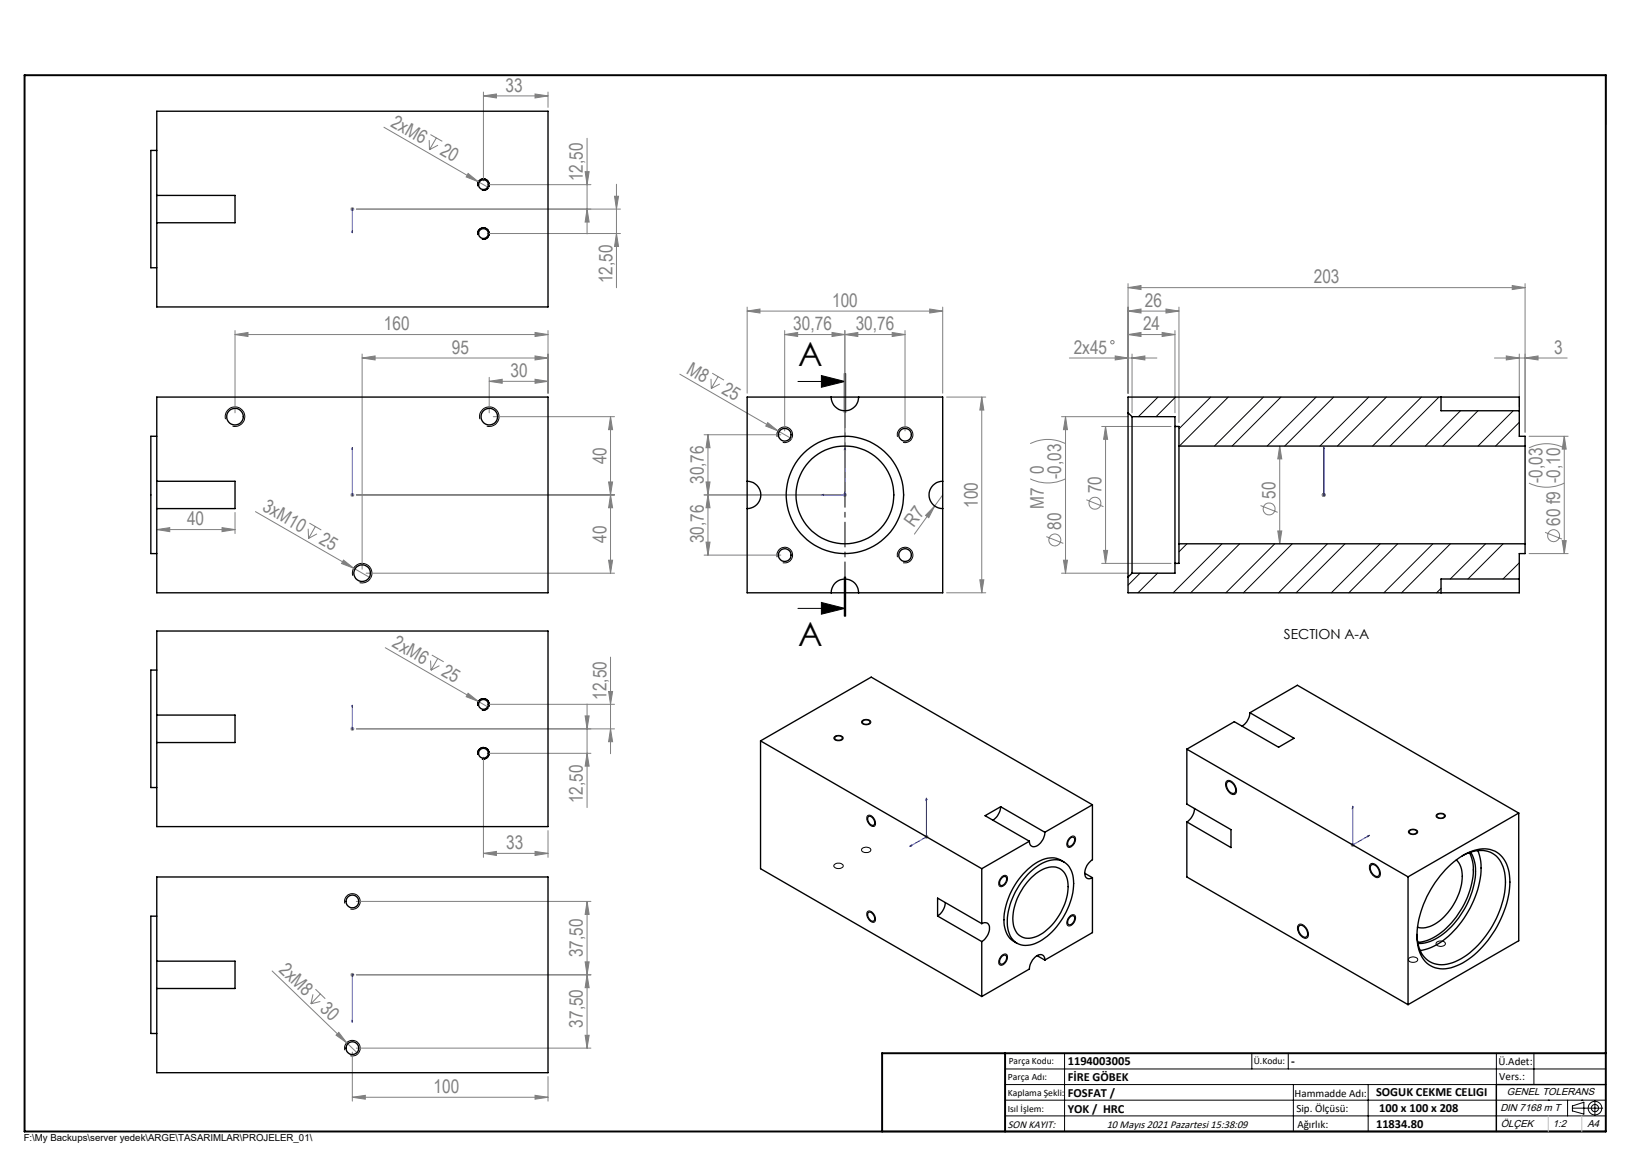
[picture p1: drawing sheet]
<svg xmlns="http://www.w3.org/2000/svg" width="420mm" height="297mm" viewBox="0 0 420 297" stroke-linecap="round" stroke-linejoin="round" font-family="sans-serif">
<g fill="none" stroke="#808080" stroke-width=".26">
<path d="M98.1 32.5l24.2 14M109.7 35.8l.1 2.5M110 34.4l3.1 1.7M111.5 35.2l-1.7 3.1M112 37.1l-2.2 1.2M123.6 24.5l3.3-.5v1zM123.6 23.5v22.7M123.6 24.5h16.5M136.8 24l3.3 .5-3.3 .5zM140.1 23.5v3.9M150.1 35.3v24.5M89.6 53.4h1"/>
<path d="M89.7 53.1l.7 .7M90.1 52.9v1M90.4 53.1l-.7 .7M119.7 44.3l2.6 2.2-3.1-1.3zM122.3 46.5l2.6 1.4M124.6 59.7h34M124.6 47.2h26.5M149.6 43.9h1l-.5 3.3zM150.1 53.4l.5 3.4h-1zM157.1 50.2h1l-.5 3.2zM157.6 59.7l.5 3.3h-1zM157.6 47.1v26.5"/>
<path d="M158.6 53.4h-67.5M191 79.5l3.3-.5v1zM191 79.5h50M191 78.5v22M237.7 79l3.3 .5-3.3 .5zM241 78.5v22M288.4 79.5l3.3-.5v1zM288.4 73.5l3.3-.5v1zM288.4 72.5v28M288.4 79.5h13M288.4 73.5h101.5M298.1 79l3.3 .5-3.3 .5z"/>
<path d="M301.4 78.5v29.5M386.6 73l3.3 .5-3.3 .5zM389.9 72.5v38M60.1 85.5l3.3-.5v1zM60.1 84.5v21M60.1 85.5h80M92.6 91.5l3.3-.5v1zM92.6 90.5v55M92.6 91.5h47.5M125.1 97.5l3.3-.6v1.1zM125.1 96.4v9.1M125.1 97.5h15"/>
<path d="M136.8 96.9l3.3 .6-3.3 .5zM136.8 91l3.3 .5-3.3 .5zM136.8 85l3.3 .5-3.3 .5zM140.1 84.5v16M173.8 95.6l25.1 14.5M181.8 96.8v2.5M182.1 95.4l3 1.8M183.6 96.3l-1.8 3M184 98.1l-2.2 1.2M200.6 85.5l3.3-.5v1zM200.6 85.5h30.8M200.6 84.5v25.6"/>
<path d="M212.7 85l3.3 .5-3.3 .5zM216 85.5l3.3-.5v1zM216 84.5v41M228.1 85l3.3 .5-3.3 .5zM231.4 84.5v25.6M273.4 91.5h22.3M285.1 91l3.3 .5-3.3 .5zM288.4 85.5l3.3-.5v1zM288.4 85.5h12M289.4 91.5l3.3-.5v1zM289.4 90.5v15M297.1 85l3.3 .5-3.3 .5z"/>
<path d="M300.4 84.5v21M382 91.5h18.6M385.1 91l3.3 .5-3.3 .5zM388.4 90.5v13.5M389.9 91.5l3.3-.5v1zM126.1 106.5h31M156.1 106.5l.5 3.3h-1zM156.1 106.5v40M180 111.1h19.6M181 111.1l.5 3.3h-1zM181 111.1v30.8M196.3 108l2.6 2.1-3.1-1.2z"/>
<path d="M198.9 110.1l3.5 2M242 101.5h10M251 101.5l.5 3.3h-1zM251 101.5v50M263.3 113.4a10.2 10.2 0 0 1 9.1 0M271.4 106.5h17M272.4 106.5l.5 3.3h-1zM272.4 106.5v40M281.6 109h17.8M282.6 109l.5 3.3h-1zM282.6 109v35M327.1 114l.6 3.3h-1.1z"/>
<path d="M327.1 114v25M390.8 114.5a10.2 10.2 0 0 1 9.1 0M390.9 111.5h10M399.9 111.5l.5 3.3h-1.1zM399.9 111.5v30M40.1 135.4l3.3-.5v1zM40.1 135.4h20M56.8 134.9l3.3 .5-3.3 .5zM60.1 131v5.4M65.3 130.8l29.5 16.9M78.8 135.1l.1 2.5M79.1 133.7l3 1.8"/>
<path d="M80.6 134.6l-1.7 3M81 136.5l-2.1 1.1M89.6 126.5h1M89.7 126.1l.7 .8M90.1 126v1M90.4 126.1l-.7 .8M91.1 126.5h66M155.6 123.2h1l-.5 3.3zM156.1 126.5l.5 3.3h-1zM180 126.5h35M180.5 123.2h1l-.5 3.3zM180.5 138.6h1l-.5 3.3z"/>
<path d="M181 126.5l.5 3.3h-1zM215.5 126.5h1M215.6 126.1l.7 .8M216 126v1M216.3 126.1l-.7 .8M238.9 129.3l-1.5 3-.8-.6zM238.9 129.3l-5.1 7.2M241 126.5l-2.1 2.8M263.3 122.4a10.2 10.2 0 0 0 9.1 0M267.5 137.2l4.3 1.7M277.7 127.7l4.4 1.8M322.2 129.2l4.4 1.7"/>
<path d="M326.6 135.7h1.1l-.6 3.3zM337.9 126.5h1M338 126.1l.7 .8M338.4 126v1M338.7 126.1l-.7 .8M390.8 123.5a10.2 10.2 0 0 0 9.1 0M395 136.1l4.3 1.7M399.3 138.2h1.1l-.5 3.3zM87.8 143.2l2.6 2-3.1-1.2zM93.6 146.5h63.5M155.6 143.2h1l-.5 3.3zM180 141.9h19.6"/>
<path d="M242 151.5h10M250.5 148.2h1l-.5 3.3zM271.4 146.5h17M271.9 143.2h1l-.5 3.3zM281.6 144h17.8M282.1 140.7h1l-.5 3.3zM390.9 141.5h10M98.5 165.6l23.8 13.7M110.1 168.8l.1 2.5M110.4 167.4l3 1.8M111.9 168.3l-1.7 3M112.3 170.1l-2.1 1.2"/>
<path d="M119.7 177.2l2.6 2.1-3.1-1.2zM122.3 179.3l2.6 1.5M150.1 179.9v26.5M155.6 176.7h1l-.5 3.3zM156.1 168v24.6M89.6 186.3h1M89.7 185.9l.7 .8M90.1 185.8v1M90.4 185.9l-.7 .8M123.6 193.5v25.6M124.6 180h32.5M124.6 192.5h26.5"/>
<path d="M149.6 183h1l-.5 3.3zM150.1 192.5l.5 3.3h-1zM156.1 186.3l.5 3.3h-1zM157.1 186.3h-66M123.6 218.1l3.3-.5v1zM123.6 218.1h16.5M136.8 217.6l3.3 .5-3.3 .5zM140.1 212.3v6.8M236.3 213.9h1M236.5 213.5l.7 .7M236.8 213.4v1M237.2 213.5l-.7 .7"/>
<path d="M345.3 216h1M345.4 215.6l.7 .7M345.8 215.5v1M346.1 215.6l-.7 .7M91.1 230.4h60M150.1 230.4l.5 3.3h-1zM150.1 230.4v37.5M69.6 248.2l19 18.3M80 254.1l-.5 2.5M80.6 252.8l2.5 2.5M81.9 256l-2.4 .6M81.9 254l-2.4 2.6"/>
<path d="M89.6 249.2h1M89.7 248.8l.7 .7M90.1 248.7v1M90.4 248.8l-.7 .7M91.1 249.2h60M149.6 245.8h1l-.5 3.4zM150.1 249.2l.5 3.2h-1zM85.9 264.6l.7-.7 2 2.6zM88.6 266.5l2.9 2.8M90.1 268.9v12.5M91.1 267.9h60M136.8 280l3.3 .5-3.3 .4z"/>
<path d="M140.1 275.2v6.2M149.6 264.6h1l-.5 3.3zM90.1 280.5l3.3-.5v.9zM90.1 280.5h50"/>
<circle cx="284.4" cy="87.5" r=".44"/>
<circle cx="269.6" cy="138" r="1.53"/>
<circle cx="279.9" cy="128.6" r="1.53"/>
<circle cx="324.4" cy="130.1" r="1.53"/>
<circle cx="397.1" cy="136.9" r="1.53"/>
</g>
<g fill="none" stroke="#000" stroke-width=".26">
<path d="M350.2 19.2h60.3v12.6M122.1 47.6a1.5 1.5 0 0 1 1.3-1.9 1.5 1.5 0 0 1 1.7 1.6 1.5 1.5 0 0 1-1.9 1.3M122.1 60.1a1.49 1.49 0 0 1 1.3-1.9 1.49 1.49 0 0 1 1.6 1.6 1.49 1.49 0 0 1-1.8 1.3M204 97.5h12M210 96l6 1.5-6 1.5zM215.8 95.5v10M216 95.5v10M216.2 95.5v10M57.6 107.1a2.5 2.5 0 0 1 2.2-3.1 2.5 2.5 0 0 1 2.7 2.7 2.5 2.5 0 0 1-3.1 2.2M122.7 107.1a2.5 2.5 0 0 1 2.2-3.1 2.5 2.5 0 0 1 2.7 2.7 2.5 2.5 0 0 1-3.2 2.2M198.7 111.7a2 2 0 0 1 1.7-2.6 2 2 0 0 1 2.2 2.2 2 2 0 0 1-2.5 1.8M229.4 111.7a1.99 1.99 0 0 1 1.8-2.5 1.99 1.99 0 0 1 2.2 2.1 1.99 1.99 0 0 1-2.5 1.8"/>
<path d="M90.2 147.1a2.49 2.49 0 0 1 2.2-3.1 2.49 2.49 0 0 1 2.7 2.7 2.49 2.49 0 0 1-3.2 2.2M198.7 142.4a2 2 0 0 1 1.7-2.5 2 2 0 0 1 2.2 2.2 2 2 0 0 1-2.5 1.7M204 155.5h12M210 154l6 1.5-6 1.5zM215.8 147.5v10M216 147.5v10M216.2 147.5v10zM229.4 142.4a1.99 1.99 0 0 1 1.8-2.5 1.99 1.99 0 0 1 2.2 2.2 1.99 1.99 0 0 1-2.5 1.7M122.1 180.4a1.49 1.49 0 0 1 1.3-1.9 1.49 1.49 0 0 1 1.6 1.7 1.49 1.49 0 0 1-1.8 1.3M122.1 192.9a1.5 1.5 0 0 1 1.3-1.9 1.5 1.5 0 0 1 1.7 1.7 1.5 1.5 0 0 1-1.9 1.3M213.3 188.4a1.45 1.45 0 0 1 2.2 .3 1.36 1.36 0 0 1-2.4-.1zM220.3 184.3a1.49 1.49 0 0 1 2.3 .3 1.37 1.37 0 0 1-2.4 0z"/>
<path d="M313.4 199.8a1.34 1.34 0 0 1 2.2 .7 1.93 1.93 0 0 1 .1 2.5 2.42 2.42 0 0 1-2.4-2.6zM220.3 217a1.49 1.49 0 0 1 2.3 .2 1.41 1.41 0 0 1-2.4 0zM221.7 208.6a1.36 1.36 0 0 1 2 1.1v.1a.83 .83 0 0 1 .1 1 .83 .83 0 0 1-1 .4 2.13 2.13 0 0 1-1.1-2.6zM273.4 214.1a.83 .83 0 0 1 1.2-.4 .83 .83 0 0 1 .3 1.2 1.79 1.79 0 0 1-1.9 1.6 1.8 1.8 0 0 1 .4-2.4zM360.2 212.3a1.46 1.46 0 0 1 2.2 .3 1.31 1.31 0 0 1-1.2 .7 1.31 1.31 0 0 1-1.2-.8zM367.2 208.3a1.51 1.51 0 0 1 2.3 .2 1.34 1.34 0 0 1-1.2 .7 1.34 1.34 0 0 1-1.2-.7zM88.2 230.9a1.99 1.99 0 0 1 1.7-2.5 1.99 1.99 0 0 1 2.2 2.2 1.99 1.99 0 0 1-2.5 1.7M213.3 221a1.37 1.37 0 0 1 2.2 .4 1.38 1.38 0 0 1-2.4-.2zM221.7 233a1.36 1.36 0 0 1 2 1.1v.2a.83 .83 0 0 1 .1 1 .83 .83 0 0 1-1 .4 2.13 2.13 0 0 1-1.1-2.7zM256.2 224a.82 .82 0 0 1 1.1-.1 .82 .82 0 0 1 .2 1.1 1.67 1.67 0 0 1-1.9 1.5 1.89 1.89 0 0 1 .6-2.5zM273.4 234.2a.87 .87 0 0 1 1.3-.3 .87 .87 0 0 1 .1 1.3 1.58 1.58 0 0 1-1.9 1.4 1.91 1.91 0 0 1 .5-2.4zM332 236.3a2.1 2.1 0 0 1 2.4 2 .97 .97 0 0 1-.1 1.3 .97 .97 0 0 1-1.3 0 2.49 2.49 0 0 1-1-3.3z"/>
<path d="M350.4 220.8a2.08 2.08 0 0 1 2.4 1.8 1.05 1.05 0 0 1 .1 1.2 1.05 1.05 0 0 1-1.1 .5 2.62 2.62 0 0 1-1.5-3.4zM255.9 244.4l.1-.1a.84 .84 0 0 1 1.2-.4 .84 .84 0 0 1 .3 1.2 1.61 1.61 0 0 1-1.9 1.5 1.72 1.72 0 0 1 .3-2.2zM360.2 244.9a1.46 1.46 0 0 1 2.2 .4 1.37 1.37 0 0 1-2.4 0zM367.2 240.8a1.49 1.49 0 0 1 2.3 .4 1.34 1.34 0 0 1-1.2 .7 1.34 1.34 0 0 1-1.2-.8zM88.2 268.4a1.99 1.99 0 0 1 1.7-2.5 1.99 1.99 0 0 1 2.2 2.2 1.99 1.99 0 0 1-2.5 1.7M256.9 273.2h153.6M256.9 277.2h153.6M272.1 269.2v20M320 269.2v4M329.3 269.2v4M330.6 277.2v12M349.7 277.2v12"/>
<path d="M382.5 269.2v20M392.1 269.2v8M256.9 281.2h153.6M256.9 285.2h153.6M395.8 281.2h.1M400.7 281.2v4M402 283.2h7.7M402 282.7l2.9-1v3.1l-2.9-.9zM404.4 281.2h.1M407.7 281.3v3.8"/>
<circle cx="407.7" cy="283.2" r=".93"/>
<circle cx="407.7" cy="283.2" r="1.74"/>
</g>
<g fill="none" stroke="#00f" stroke-width=".26">
<path d="M90.1 59.5v-.6v.6M90.1 53.3v.3zM90.1 53.4h.1M90.1 53.4v6.1M90.1 114.4v.6v-.6M90.1 114.4v12.1M216 114.4l.1 .6h-.3zM216 114.4v12.1h-6.1M338.4 114.4v.6v-.6M338.4 114.4v12.1M90.1 126.4v.2zM90.1 126.5h.1"/>
<path d="M209.9 126.5l.6-.1v.2zM338.4 126.4v.2zM338.4 126.5h.1M90.1 180.2v.6v-.6M90.1 186.1v.3zM90.1 186.3h.1M90.1 180.2v6.1M232.6 216.4l.4-.4v.2zM236.8 204v9.9l-4.2 2.5M236.8 204l.2 .4-.3 .1zM345.8 206.1v9.9l4.3-2.5M345.8 206.1l.1 .4-.2 .1z"/>
<path d="M349.7 213.6l.4-.1-.4 .4zM90.1 249.2v12.1M90.1 249.2h.1M90.1 249v.3zM90.1 261.3v-.6v.6"/>
</g>
<path d="M216 95.5v62" fill="none" stroke="#000" stroke-width=".26" stroke-dasharray="6.3 1.3 1.3 1.3" stroke-dashoffset="2.7"/>
<path d="M410.5 277.2h-28v12M225.5 289.2h185" fill="none" stroke="#000" stroke-width=".35"/>
<path d="M6.3 19.2h404.2v270h-404.2zM256.9 269.2v20M410.5 269.2h-185v20" fill="none" stroke="#000" stroke-width=".5"/>
<path d="M392.1 281.2h.1M395.8 285.2v4M404.4 285.2v4" fill="none" stroke="#c0c0c0" stroke-width=".26"/>
<path d="M210 96l6 1.5-6 1.5zM210 154l6 1.5-6 1.5z" fill="#000"/>
<g fill="#00f">
<path d="M90.1 126.4v.2zM90.1 114.4v.6z"/>
<path d="M232.6 216.4l.4-.2v-.2zM236.8 204l-.1 .5 .3-.1z"/>
<path d="M338.4 126.4v.2zM338.4 114.4v.6zM338.4 126.4v.2zM338.4 114.4v.6z"/>
<path d="M90.1 58.9v.6zM90.1 53.3v.3z"/>
<path d="M209.9 126.5l.6 .1v-.2zM216 114.4l-.2 .6h.3z"/>
<path d="M90.1 180.2v.6zM90.1 186.1v.3z"/>
<path d="M349.7 213.6l.4-.1-.4 .4zM345.8 206.1l.1 .4-.2 .1zM90.1 249v.3zM90.1 260.7v.6z"/>
</g>
<g fill="#808080">
<path d="M85.9 264.6l.7-.7 2 2.6z"/>
<path d="M196.3 108l2.6 2.1-3.1-1.2z"/>
<path d="M119.7 177.2l2.6 2.1-3.1-1.2z"/>
<path d="M87.8 143.2l2.6 2-3.1-1.2z"/>
<path d="M119.7 44.3l2.6 2.2-3.1-1.3z"/>
<path d="M238.9 129.3l-1.5 3-.8-.6z"/>
<path d="M136.8 91l3.3 .5-3.3 .5zM92.6 91.5l3.3-.5v1zM136.8 85l3.3 .5-3.3 .5zM60.1 85.5l3.3-.5v1zM136.8 24l3.3 .5-3.3 .5zM123.6 24.5l3.3-.5v1zM212.7 85l3.3 .5-3.3 .5zM200.6 85.5l3.3-.5v1zM136.8 280l3.3 .5-3.3 .4zM90.1 280.5l3.3-.5v.9zM298.1 79l3.3 .5-3.3 .5zM288.4 79.5l3.3-.5v1zM386.6 73l3.3 .5-3.3 .5zM288.4 73.5l3.3-.5v1z"/>
<path d="M125.1 97.5l3.3-.6v1.1zM136.8 96.9l3.3 .6-3.3 .5zM40.1 135.4l3.3-.5v1zM56.8 134.9l3.3 .5-3.3 .5zM123.6 218.1l3.3-.5v1zM136.8 217.6l3.3 .5-3.3 .5zM216 85.5l3.3-.5v1zM228.1 85l3.3 .5-3.3 .5zM285.1 91l3.3 .5-3.3 .5zM289.4 91.5l3.3-.5v1zM288.4 85.5l3.3-.5v1zM297.1 85l3.3 .5-3.3 .5zM385.1 91l3.3 .5-3.3 .5zM389.9 91.5l3.3-.5v1z"/>
<path d="M155.6 123.2h1l-.5 3.3zM156.1 106.5l.5 3.3h-1zM155.6 143.2h1l-.5 3.3zM156.1 126.5l.5 3.3h-1zM156.1 186.3l.5 3.3h-1zM155.6 176.7h1l-.5 3.3zM157.6 59.7l.5 3.3h-1zM157.1 50.2h1l-.5 3.2zM180.5 123.2h1l-.5 3.3zM181 111.1l.5 3.3h-1zM282.1 140.7h1l-.5 3.3zM282.6 109l.5 3.3h-1z"/>
<path d="M149.6 245.8h1l-.5 3.4zM150.1 230.4l.5 3.3h-1z"/>
<path d="M149.6 183h1l-.5 3.3zM150.1 192.5l.5 3.3h-1zM149.6 43.9h1l-.5 3.3zM150.1 53.4l.5 3.4h-1zM251 101.5l.5 3.3h-1zM250.5 148.2h1l-.5 3.3zM181 126.5l.5 3.3h-1zM180.5 138.6h1l-.5 3.3zM150.1 249.2l.5 3.2h-1zM149.6 264.6h1l-.5 3.3zM272.4 106.5l.5 3.3h-1zM271.9 143.2h1l-.5 3.3zM327.1 114l.6 3.3h-1.1zM326.6 135.7h1.1l-.6 3.3zM399.9 111.5l.5 3.3h-1.1zM399.3 138.2h1.1l-.5 3.3z"/>
<path d="M191 79.5l3.3-.5v1zM237.7 79l3.3 .5-3.3 .5z"/>
</g>
<g fill="none" stroke="#000" stroke-width=".35">
<path d="M40.1 38.4h-1.5v30h1.5M40.1 49.9v7M40.1 49.9v-21.5h100v50.1h-100v-21.6M40.1 49.9h20v7h-20M40.1 111.5h-1.5v30h1.5M191 101.5h50v50h-50zM212.5 101.5a3.5 3.5 0 0 0 3.5 3.5 3.5 3.5 0 0 0 3.5-3.5M288.4 105.5v42M288.4 105.5l1 1M289.4 106.5v40M289.4 106.5h11v2.5M300.4 109v35"/>
<path d="M300.4 109h1v5M301.4 114v25M301.4 114h88.5M368.4 101.5v3.5h20M388.4 105v-3.5h-100v4M388.4 105v6.5h1.5v2.5M389.9 114v25M40.1 123v7M40.1 123v-21.5h100v50h-100v-21.5M40.1 123h20v7h-20M191 123a3.5 3.5 0 0 1 3.5 3.5 3.5 3.5 0 0 1-3.5 3.5M241 123a3.5 3.5 0 0 0-3.5 3.5 3.5 3.5 0 0 0 3.5 3.5"/>
<path d="M301.4 139v5h-1M301.4 139h88.5M389.9 139v2.5h-1.5v6.5M212.5 151.5a3.5 3.5 0 0 1 3.5-3.5 3.5 3.5 0 0 1 3.5 3.5M288.4 147.5v4h100v-3.5M289.4 146.5l-1 1M300.4 144v2.5h-11M388.4 148h-20v3.5M40.1 171.3h-1.5v30h1.5M40.1 182.8v7M40.1 182.8v-21.5h100v50h-100v-21.5M40.1 182.8h20v7h-20"/>
<path d="M194.4 189.4l56.6 32.6M194.4 189.4l28.3-16.3 56.6 32.6M194.4 189.4v32.6l56.6 32.7M213.5 188.3a1.21 1.21 0 0 1 1.8 .4 1.15 1.15 0 0 1-1.9 0zM220.6 184.3a1.1 1.1 0 0 1 1.8 .4 1.09 1.09 0 0 1-1.1 .5 1.09 1.09 0 0 1-.8-.8zM303.4 191.5v14l11.3 6.6v4.5l-11.3-6.5M303.4 191.5l56.5 32.6M313.7 200a1.04 1.04 0 0 1 1.6 .4 1.73 1.73 0 0 1 .2 2.4 2.09 2.09 0 0 1-1.8-2.8zM319.5 182.2a4.6 4.6 0 0 1-2 3.4M319.5 182.2l12.1-7 56.6 32.6M319.5 182.2l11.3 6.5-4 2.3-11.3-6.5-12.1 7M221.9 208.8a1.29 1.29 0 0 1 1.7 1.3 .7 .7 0 0 1-.5 .9 .7 .7 0 0 1-.9-.5l-.4-.8z"/>
<path d="M255.8 206.2a4.6 4.6 0 0 1-2 3.4M255.8 206.2l11.3 6.5M255.8 206.2l-4 2.3 11.3 6.5M263.1 215l-12.1 7M267.1 212.7a3.5 3.5 0 0 1-3.2 3.7l-.6-.5-.2-.9M273.5 214.3a.71 .71 0 0 1 1.1-.2 .71 .71 0 0 1 0 1.1 1.22 1.22 0 0 1-1.6 1 1.6 1.6 0 0 1 .5-1.9zM279.3 205.7v14a3.6 3.6 0 0 0-1.6 4.6l.7 .3 .9-.3M279.3 205.7l-12.2 7M303.4 210.1v14.1l56.5 32.6M305.4 206.7a4.4 4.4 0 0 1-2 3.4M360.4 212.3a1.1 1.1 0 0 1 1.8 .5 1.09 1.09 0 0 1-1.1 .4 1.09 1.09 0 0 1-.8-.7zM367.4 208.2a1.27 1.27 0 0 1 1.9 .3 1.14 1.14 0 0 1-2 0z"/>
<path d="M372.3 219.8a6.6 6.6 0 0 1 1.3 6.3 15.3 15.3 0 0 1-8 10.7l-1.7 .4-1.6-.2M373.8 218.8a7.4 7.4 0 0 1 8.7 0 9.9 9.9 0 0 1 2.2 8.4 24.8 24.8 0 0 1-11.9 18.2 7 7 0 0 1-8.2-.3 8.6 8.6 0 0 1-2.4-6.3M375.6 217.9a13.2 13.2 0 0 1-.1 10.5 20.2 20.2 0 0 1-10.5 11.9l-2.6 .5M376 217.8a11.9 11.9 0 0 1 .3 10 21.3 21.3 0 0 1-10 12.5l-2.1 .7-1.7 .2M377.8 217.4a16 16 0 0 1-.7 11.9 23.3 23.3 0 0 1-11.3 12.9l-2.8 .8M388.2 207.8l-28.3 16.3M388.2 207.8v32.6l-28.3 16.4M40.1 234.2h-1.5v30h1.5M221.9 233.3a1.36 1.36 0 0 1 1.7 1.5 .69 .69 0 0 1-.6 .7 .69 .69 0 0 1-.8-.6l-.4-.7zM239.7 234.1v-4.6l11.3 6.6M239.7 234.1l11.3 6.6M241.7 230.7a4.6 4.6 0 0 1-2 3.4"/>
<path d="M251 236.1a1.28 1.28 0 0 1 1.6-.1 1.28 1.28 0 0 1 .3 1.6 4.5 4.5 0 0 1-1.9 3.1M251 222v14.1M256.2 224.3a.7 .7 0 0 1 1-.2 .7 .7 0 0 1 0 1.1 1.22 1.22 0 0 1-1.5 1 1.57 1.57 0 0 1 .5-1.9zM263.3 223a9.1 9.1 0 0 1 7.4-3.2 5.1 5.1 0 0 1 3.7 5.3 18.1 18.1 0 0 1-9.9 16.1 4.7 4.7 0 0 1-6.9-3.9 17.7 17.7 0 0 1 5.7-14.3zM263.7 224.3a7.1 7.1 0 0 1 6.6-2.5 4.9 4.9 0 0 1 2.7 5.5 15.3 15.3 0 0 1-8.2 12.1 4 4 0 0 1-5.9-4 15.2 15.2 0 0 1 4.8-11.1zM272 220.3a5.9 5.9 0 0 0-7.3 .4 18.3 18.3 0 0 0-8 15.8 5.4 5.4 0 0 0 3.3 4.6M273.5 234.4a.7 .7 0 0 1 1.1-.2 .7 .7 0 0 1 0 1 1.22 1.22 0 0 1-1.6 1.1 1.57 1.57 0 0 1 .5-1.9zM277.3 223.2l2 1.1M279.3 224.3v14.1l-12.2 7M332.2 236.6a2.01 2.01 0 0 1 2.1 2.4 .79 .79 0 0 1-.7 .6 .79 .79 0 0 1-.8-.4 1.98 1.98 0 0 1-.6-2.6zM350.4 221.2a1.38 1.38 0 0 1 2.1 1.1 1.07 1.07 0 0 1-.6 1.7 2.29 2.29 0 0 1-1.5-2.8zM359.9 224.1v32.7"/>
<path d="M369.5 222.3a14.4 14.4 0 0 1 10.2-5.3 6.6 6.6 0 0 1 6.1 6 23.7 23.7 0 0 1-5.4 17.3 17.7 17.7 0 0 1-10.9 7.3 6.3 6.3 0 0 1-7-5.6 23.1 23.1 0 0 1 5-17.3zM40.1 245.7v7M40.1 245.7v-21.5h100v50h-100v-21.5M40.1 245.7h20v7h-20M251 240.7v14M256.2 244.4a.71 .71 0 0 1 1-.2 .71 .71 0 0 1 0 1.1 1.22 1.22 0 0 1-1.5 1 1.63 1.63 0 0 1 .5-1.9zM265.1 244.3l2 1.1M267.1 245.4a1.26 1.26 0 0 0-.8-1.4 1.26 1.26 0 0 0-1.5 .5 4.7 4.7 0 0 0-1.7 3.2l-12.1 7"/>
<circle cx="123.6" cy="59.7" r="1.24"/>
<circle cx="123.6" cy="47.2" r="1.25"/>
<circle cx="60.1" cy="106.5" r="2.13"/>
<circle cx="125.1" cy="106.5" r="2.13"/>
<circle cx="200.6" cy="111.1" r="1.63"/>
<circle cx="231.3" cy="111.1" r="1.63"/>
<circle cx="216" cy="126.5" r="12.5"/>
<circle cx="216" cy="126.5" r="15"/>
<circle cx="92.6" cy="146.5" r="2.11"/>
<circle cx="200.6" cy="141.9" r="1.63"/>
<circle cx="231.3" cy="141.9" r="1.63"/>
<circle cx="123.6" cy="180" r="1.24"/>
<circle cx="123.6" cy="192.5" r="1.24"/>
<circle cx="90.1" cy="230.4" r="1.63"/>
<circle cx="90.1" cy="267.9" r="1.63"/>
</g>
<g fill="none" stroke="#000" stroke-width=".26">
<path d="M296 101.5l-5 5M300.5 101.5l-5 5M309.5 101.5l-8.1 8.1M314 101.5l-12.5 12.5M323 101.5l-12.6 12.5M327.4 101.5l-12.4 12.5M336.4 101.5l-12.5 12.5M340.9 101.5l-12.5 12.5M349.9 101.5l-12.5 12.5M354.4 101.5l-12.5 12.5M363.4 101.5l-12.5 12.5M367.8 101.5l-12.4 12.5"/>
<path d="M373.3 105l-9 9M377.8 105l-9 9M386.8 105l-9 9M388.4 107.9l-6.1 6.1M303.4 139l-2 2M312.4 139l-12.5 12.5M316.9 139l-12.5 12.5M325.9 139l-12.5 12.5M330.3 139l-12.4 12.5M339.3 139l-12.5 12.5M343.8 139l-12.5 12.5M352.8 139l-12.5 12.5"/>
<path d="M357.3 139l-12.5 12.5M366.3 139l-12.5 12.5M370.8 139l-12.5 12.5M379.8 139l-9.1 9M384.2 139l-9 9M291.4 146.5l-3 3.1M295.9 146.5l-5 5M368.4 150.4l-1.2 1.1M388.4 143.9l-4.2 4.1"/>
</g>
<g font-size="8.5">
<text x="204" y="93.6">A</text>
<text x="204" y="165.1">A</text>
</g>
<g font-size="4.8" fill="#808080">
<text x="129.2" y="23.4">33</text>
<text x="99.6" y="32.1" transform="rotate(30 99.6 32.1)">2xM6</text>
<text x="112.2" y="39.4" transform="rotate(30 112.2 39.4)">20</text>
<text x="149" y="46.3" transform="rotate(-90 149 46.3)">12,50</text>
<text x="156.5" y="72.4" transform="rotate(-90 156.5 72.4)">12,50</text>
<text x="335.8" y="72.4">203</text>
<text x="212.7" y="78.4">100</text>
<text x="292.7" y="78.4">26</text>
<text x="98.2" y="84.4">160</text>
<text x="202.8" y="84.4">30,76</text>
<text x="218.8" y="84.4">30,76</text>
<text x="292.2" y="84.4">24</text>
<text x="115.5" y="90.4">95</text>
<text x="175.3" y="95.2" transform="rotate(30 175.3 95.2)">M8</text>
<text x="274.5" y="90.4">2x45</text>
<text x="397.3" y="90.4">3</text>
<text x="130.5" y="96.4">30</text>
<text x="184.3" y="100.4" transform="rotate(30 184.3 100.4)">25</text>
<text x="155" y="118.7" transform="rotate(-90 155 118.7)">40</text>
<text x="179.9" y="123.7" transform="rotate(-90 179.9 123.7)">30,76</text>
<text x="266.8" y="121" transform="rotate(-90 266.8 121)">0</text>
<text x="271.3" y="122.4" transform="rotate(-90 271.3 122.4)">-0,03</text>
<text x="394.3" y="123.5" transform="rotate(-90 394.3 123.5)">-0,03</text>
<text x="66.8" y="130.4" transform="rotate(30 66.8 130.4)">3xM10</text>
<text x="249.9" y="129.8" transform="rotate(-90 249.9 129.8)">100</text>
<text x="266.8" y="130" transform="rotate(-90 266.8 130)">M7</text>
<text x="281.6" y="126.1" transform="rotate(-90 281.6 126.1)">70</text>
<text x="326.1" y="127.5" transform="rotate(-90 326.1 127.5)">50</text>
<text x="47.8" y="134.3">40</text>
<text x="233.6" y="135.1" transform="rotate(-54 233.6 135.1)">R7</text>
<text x="271.3" y="135.5" transform="rotate(-90 271.3 135.5)">80</text>
<text x="398.8" y="134.4" transform="rotate(-90 398.8 134.4)">60 f9 -0,10</text>
<text x="81.3" y="138.7" transform="rotate(30 81.3 138.7)">25</text>
<text x="155" y="138.7" transform="rotate(-90 155 138.7)">40</text>
<text x="179.9" y="138.8" transform="rotate(-90 179.9 138.8)">30,76</text>
<text x="100" y="165.2" transform="rotate(30 100 165.2)">2xM6</text>
<text x="112.6" y="172.5" transform="rotate(30 112.6 172.5)">25</text>
<text x="155" y="178.9" transform="rotate(-90 155 178.9)">12,50</text>
<text x="149" y="205.3" transform="rotate(-90 149 205.3)">12,50</text>
<text x="129.4" y="217">33</text>
<text x="149" y="244.7" transform="rotate(-90 149 244.7)">37,50</text>
<text x="71.1" y="248.2" transform="rotate(44 71.1 248.2)">2xM8</text>
<text x="81.6" y="258.2" transform="rotate(44 81.6 258.2)">30</text>
<text x="149" y="262.6" transform="rotate(-90 149 262.6)">37,50</text>
<text x="110.8" y="279.4">100</text>
</g>
<text font-size="3.5" x="328.2" y="163.4">SECTION A-A</text>
<g font-size="3.2">
<text x="272.9" y="272.3">1194003005</text>
<text x="330" y="272.2">-</text>
<text x="272.9" y="280.3">FOSFAT /</text>
<text x="272.9" y="276.3">FİRE GÖBEK</text>
<text x="351.8" y="280">SOGUK CEKME CELIGI</text>
<text x="272.9" y="284.4">YOK / HRC</text>
<text x="352.6" y="284.3">100 x 100 x 208</text>
<text x="351.8" y="288.3">11834.80</text>
</g>
<g font-size="2.8">
<text x="383" y="272.2">Ü.Adet:</text>
<text x="330.9" y="280.3">Hammadde Adı:</text>
<text x="383.3" y="276">Vers.:</text>
<text x="331.4" y="284.3">Sip. Ölçüsü:</text>
<text x="257.6" y="288.3">SON KAYIT:</text>
<text x="282.9" y="288.3">10 Mayıs 2021 Pazartesi 15:38:09</text>
<text x="331.6" y="288.3">Ağırlık:</text>
</g>
<g font-size="2.6">
<text x="385.2" y="279.9">GENEL TOLERANS</text>
<text x="383.5" y="284">DIN 7168 m T</text>
<text x="383.6" y="288.1">ÖLÇEK</text>
<text x="396.9" y="288.1">1:2</text>
<text x="405.8" y="288.1">A4</text>
</g>
<g font-size="2.5">
<text x="257.9" y="272">Parça Kodu:</text>
<text x="320.5" y="272">Ü.Kodu:</text>
<text x="257.6" y="280">Kaplama Şekli:</text>
<text x="257.6" y="276">Parça Adı:</text>
<text x="257.6" y="284.1">Isıl İşlem:</text>
<text x="6.1" y="291.6">F:\My Backups\server yedek\ARGE\TASARIMLAR\PROJELER_01\</text>
</g>
</svg>
